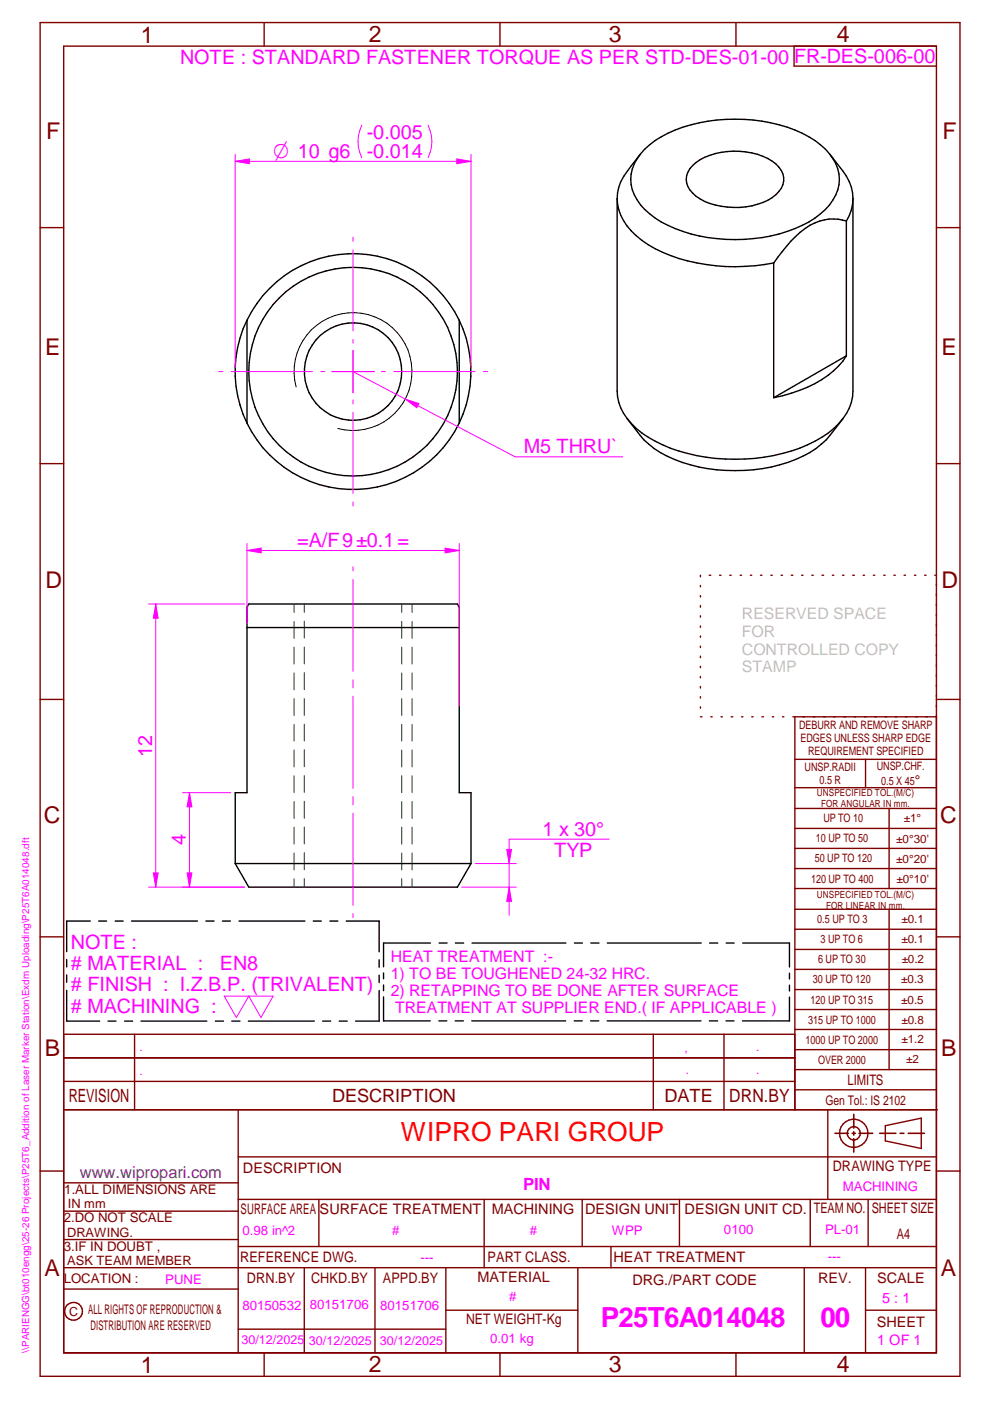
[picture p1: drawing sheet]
<svg xmlns="http://www.w3.org/2000/svg" width="210mm" height="297mm" viewBox="0 0 210 297" stroke-linecap="round" stroke-linejoin="round" font-family="sans-serif">
<g fill="none" stroke="#800000" stroke-width=".3">
<path d="M8.5 4.8h195v287h-195zM13.5 9.8h185v277h-185zM56 4.8v5M106 4.8v5M156 4.8v5M168.4 9.8v4.2h30.1M8.5 48.3h5M198.5 48.3h5M8.5 98.3h5M198.5 98.3h5M148.5 122v.3M148.5 124.1v.3"/>
<path d="M148.5 126.3v.3M148.5 128.4v.3M148.5 130.6v.3M148.5 132.7v.3M148.5 134.8v.3M148.5 137v.3M148.5 139.1v.3M150.4 122h.3M152.6 122h.3M154.7 122h.3M156.9 122h.3M159.1 122h.3"/>
<path d="M161.2 122h.3M163.4 122h.3M165.6 122h.3M167.8 122h.3M170 122h.3M172.1 122h.3M174.3 122h.3M176.5 122h.3M178.6 122h.3M180.8 122h.3M183 122h.3M185.2 122h.3"/>
<path d="M187.4 122h.3M189.5 122h.3M191.7 122h.3M193.9 122h.3M196 122h.3M198.2 122h.3M8.5 148.3h5M148.5 141.3v.3M148.5 143.4v.3M148.5 145.5v.4M148.5 147.7v.3M148.5 149.9v.3"/>
<path d="M148.5 152h.3M150.7 152h.3M152.9 152h.3M155 152h.4M157.2 152h.3M159.4 152h.3M161.5 152h.4M163.7 152h.3M165.9 152h.3M168.1 152h.3M198.5 152h-30v83.3M198.5 148.3h5"/>
<path d="M168.5 179.9h30M168.5 175.6h30M168.5 171.4h30M168.5 167h30M168.5 161h30M183.5 161v6M188.5 171.4v17M8.5 198.6h5M168.5 197h30M168.5 192.8h30M168.5 188.4h30M168.5 184.1h30"/>
<path d="M188.5 192.8v34M198.5 198.6h5M13.5 219.3h155M28.5 219.3v16M138.5 219.3v16M153.5 219.3v16M168.5 218.3h30M168.5 214h30M168.5 209.8h30M168.5 205.5h30M168.5 201.3h30M13.5 235.3h185.3"/>
<path d="M13.5 229.3h155M13.5 224.3h155M50.5 235.3v51.5M168.5 231.1h30M168.5 226.8h30M168.5 222.5h30M175.5 235.3v19M187.7 238.7l7.6-1.6v6.4l-7.6-1.6zM8.5 248.3h5M13.5 256.8h37M13.5 250.8h37M50.5 245.3h148"/>
<path d="M50.5 254.3h148M67.6 254.3v10M102.7 254.3v14.5M123.4 254.3v10M144.1 254.3v10M171.8 254.3v10M184.1 254.3v10M198.5 248.3h5M13.5 273.3h37M13.5 268.8h185M13.5 262.8h37M50.5 264.3h148"/>
<path d="M64.5 268.8v18M79.5 268.8v18M94.5 277.8h28M94.5 268.8v18M122.5 268.8v18M129.5 264.3v4.5M170.5 268.8v18M183.5 268.8v18M183.5 277.8h15M50.5 281.8h44M56 286.8v5M106 286.8v5"/>
<path d="M156 286.8v5"/>
<circle cx="181" cy="240.3" r="2.99"/>
<circle cx="181" cy="240.3" r="1.41"/>
<circle cx="15.6" cy="278" r="1.89"/>
</g>
<path d="M181 236.3v2.9M181 239.9v.8M177 240.3h2.9M180.7 240.3h.7M181 241.4v2.9M182.1 240.3h2.9M186.5 240.3h3.4M190.8 240.3h.8M192.6 240.3h3.4" fill="none" stroke="#800000" stroke-width=".34"/>
<g fill="none" stroke="#000" stroke-width=".3">
<path d="M52.4 67.9a25 25 0 0 1 22.5-14.1 25 25 0 0 1 22.5 14.1M52.4 67.9v21.8M52.4 67.9a24.8 24.8 0 0 0 0 21.8M97.4 67.9a25.2 25.2 0 0 1 0 21.8M97.4 67.9v21.8M52.4 89.7a25 25 0 0 0 22.5 14.1 25 25 0 0 0 22.5-14.1M52.4 133.1h45M19.1 195.3h-5v6.5M20.9 195.3h1.7M24.4 195.3h1.7M27.9 195.3h14M43.6 195.3h1.8"/>
<path d="M47.2 195.3h1.7M49.9 183.1v-15h2.5v-39.4l.3-.6h44.3l.4 .6v39.4h2.5v15M49.9 183.1l2.8 5h44.3l2.9-5M49.9 183.1h50M50.7 195.3h13.9M66.4 195.3h1.7M69.9 195.3h1.7M73.4 195.3h7v6.5M14.1 210v6.5h7M14.1 203.5v1.5M14.1 206.7v1.6M22.9 216.5h1.7"/>
<path d="M26.4 216.5h1.7M29.9 216.5h14M45.7 216.5h1.7M49.1 216.5h1.8M52.7 216.5h13.9M68.4 216.5h1.7M71.9 216.5h1.7M80.4 210v6.5h-5M80.4 203.5v1.6M80.4 206.8v1.5"/>
<circle cx="74.8" cy="78.8" r="10.3"/>
<circle cx="74.9" cy="78.8" r="22.1"/>
</g>
<path d="M62.8 82a12.5 12.5 0 0 1 10.9-15.7 12.5 12.5 0 0 1 13.6 13.5 12.5 12.5 0 0 1-15.7 11" fill="none" stroke="#000" stroke-width=".21"/>
<g fill="none" stroke="#008000" stroke-width=".21">
<path d="M62.4 128.1v1.8M62.4 131.7v3.6M62.4 137.2v3.6M64.5 128.1v1.7M64.5 131.7v3.6M64.5 137.2v3.6M85.2 128.1v1.8M85.2 131.7v3.6M85.2 137.2v3.6M87.4 128.1v1.8M87.4 131.7v3.6M87.4 137.2v3.6"/>
<path d="M62.4 142.7v3.6M62.4 148.1v3.6M62.4 153.6v3.5M62.4 159v3.6M64.5 142.6v3.6M64.5 148.1v3.6M64.5 153.5v3.6M64.5 159v3.6M85.2 142.7v3.6M85.2 148.1v3.6M85.2 153.6v3.5M85.2 159v3.6"/>
<path d="M87.4 142.7v3.6M87.4 148.1v3.6M87.4 153.6v3.5M87.4 159v3.6M62.4 164.5v3.6M62.4 169.9v3.6M62.4 175.4v3.6M64.5 164.4v3.6M64.5 169.9v3.6M64.5 175.3v3.6M85.2 164.5v3.6M85.2 169.9v3.6"/>
<path d="M85.2 175.4v3.6M87.4 164.5v3.6M87.4 169.9v3.6M87.4 175.4v3.6M62.4 180.8v3.6M62.4 186.3v1.8M64.5 180.8v3.6M64.5 186.3v1.8M85.2 180.8v3.6M85.2 186.3v1.8M87.4 180.8v3.6M87.4 186.3v1.8"/>
</g>
<path d="M49.9 32.7v45.2M76.7 26.5a7.8 7.8 0 0 0 0 6.9M90.8 26.5a7.8 7.8 0 0 1 0 6.9M96.9 33.7l3 .5-3 .5zM99.9 32.7v45.2" fill="none" stroke="#f0f" stroke-width=".21"/>
<path d="M96.9 33.7l3 .5-3 .5z" fill="#f0f"/>
<path d="M49.9 34.2l3-.5v1z" fill="none" stroke="#f0f" stroke-width=".21"/>
<path d="M49.9 34.2l3-.5v1z" fill="#f0f"/>
<path d="M49.9 34.2h50M52.4 115.2v17M94.4 116.2l3 .5-3 .5zM97.4 115.2v34.5M74.8 120.2v.8M74.8 122.9v19.4M74.8 144.1v1.7M74.8 147.6v19.5M74.8 168.9v1.7M74.8 172.4v19.5M74.8 193.7v.9" fill="none" stroke="#f0f" stroke-width=".21"/>
<path d="M94.4 116.2l3 .5-3 .5z" fill="#f0f"/>
<path d="M52.4 116.7l3-.5v1z" fill="none" stroke="#f0f" stroke-width=".21"/>
<path d="M52.4 116.7l3-.5v1z" fill="#f0f"/>
<path d="M52.4 116.7h45M107.9 177.9h21.3M97.9 188.1h11.6M100.8 183.1h8.7M108 188.1l.5 3h-1.1z" fill="none" stroke="#f0f" stroke-width=".21"/>
<path d="M108 188.1l.5 3h-1.1z" fill="#f0f"/>
<path d="M107.4 180.1h1.1l-.5 3z" fill="none" stroke="#f0f" stroke-width=".21"/>
<path d="M107.4 180.1h1.1l-.5 3z" fill="#f0f"/>
<path d="M74.8 78.8l34.4 18.1h22.8M85.9 84.6l2.9 1-.5 .8zM107.9 177.9v16.2" fill="none" stroke="#f0f" stroke-width=".21"/>
<path d="M85.9 84.6l2.9 1-.5 .8z" fill="#f0f"/>
<g fill="none" stroke="#f0f" stroke-width=".21">
<path d="M74.8 50.3v.9M74.8 53v17.1M46.4 78.8h.8M49 78.8h17.3M68 78.8h.9M70.4 78.8h9M74.8 74.3v9M74.8 72v.8M80.9 78.8h.8M83.5 78.8h17.2M102.5 78.8h.9M74.8 84.8v.8"/>
<path d="M74.8 87.4v17.2M74.8 106.4v.9M38.7 168.1h10.2M38.7 188.1h13.2M39.7 185.1h1l-.5 3z"/>
</g>
<path d="M39.7 185.1h1l-.5 3z" fill="#f0f"/>
<path d="M40.2 168.1l.5 3h-1z" fill="none" stroke="#f0f" stroke-width=".21"/>
<path d="M40.2 168.1l.5 3h-1z" fill="#f0f"/>
<path d="M31.5 128.1h20.4M40.2 168.1v20M31.5 188.1h20.4M32.5 185.1h1l-.5 3z" fill="none" stroke="#f0f" stroke-width=".21"/>
<path d="M32.5 185.1h1l-.5 3z" fill="#f0f"/>
<path d="M33 128.1l.5 3h-1z" fill="none" stroke="#f0f" stroke-width=".21"/>
<path d="M33 128.1l.5 3h-1z" fill="#f0f"/>
<path d="M33 128.1v60M47.5 211.2h10.4l-2.6 4.5-2.6-4.5-2.6 4.5z" fill="none" stroke="#f0f" stroke-width=".21"/>
<g fill="none" stroke="#000" stroke-width=".3">
<path d="M135.7 32.8a38.4 38.4 0 0 0-4.1 5.7 9.3 9.3 0 0 0 2.3 10.5 27.2 27.2 0 0 0 15.9 7.1 41.1 41.1 0 0 0 14.2-.3M136.7 31.6a24.2 24.2 0 0 1 13.4-5.9 34.2 34.2 0 0 1 21.4 3.3 11.8 11.8 0 0 1 6.4 7.9 9.2 9.2 0 0 1-4 8.4 26.6 26.6 0 0 1-14.2 5.3 32.1 32.1 0 0 1-20.8-4.4 10.5 10.5 0 0 1-5.2-8.2 9.2 9.2 0 0 1 3-6.4zM146.9 35.1a13.3 13.3 0 0 1 9.9-3 12 12 0 0 1 8.3 3.3 3.9 3.9 0 0 1-.6 5.9 14.4 14.4 0 0 1-11.6 2.4 9.3 9.3 0 0 1-7.1-4.2 3.8 3.8 0 0 1 1.1-4.4zM176 32.8a18.7 18.7 0 0 1 4.5 6.9 8.9 8.9 0 0 1-1 7.2M164 55.8a26.9 26.9 0 0 1 7.7-8 9.3 9.3 0 0 1 7.8-.9v28.5M164 55.8v28.5M180.8 42.1v40.8a11.4 11.4 0 0 1-5.2 8.9 33.8 33.8 0 0 1-19.8 5.6 35 35 0 0 1-19.7-5.6 11.4 11.4 0 0 1-5.2-8.9v-40.8M179.5 75.4a19 19 0 0 1-10 7.4l-3.6 1.1-1.9 .4M179.5 75.4l-15.5 8.9M178.7 88.8a20.3 20.3 0 0 1-10 8.6 35.7 35.7 0 0 1-27.2-.7 20.4 20.4 0 0 1-8.5-7.9M91.3 199.9h-10v5.1M93.1 199.9h1.7"/>
<path d="M96.6 199.9h1.7M100.1 199.9h19.9M121.8 199.9h1.7M125.3 199.9h1.7M128.8 199.9h19.9M150.5 199.9h1.7M154 199.9h1.7M157.5 199.9h9.9v5.1M81.3 206.3v1.2M81.3 208.8v1.3M81.3 211.4v5.1h9.9M93 216.5h1.7"/>
<path d="M96.5 216.5h1.8M100 216.5h19.9M121.8 216.5h1.6M125.2 216.5h1.8M128.7 216.5h19.9M150.4 216.5h1.7M153.9 216.5h1.7M167.4 211.4v5.1h-10M167.4 206.3v1.3M167.4 208.9v1.2"/>
</g>
<g font-size="5.9" fill="#f0f">
<text x="127.4" y="281.4">P25T6A014048</text>
<text x="173.9" y="281.4">00</text>
</g>
<text font-size="5.6" fill="#f00" x="85" y="242">WIPRO PARI GROUP</text>
<g font-size="4.9" fill="#800000">
<text x="29.8" y="9">1</text>
<text x="78.2" y="8.9">2</text>
<text x="129.1" y="8.9">3</text>
<text x="177.4" y="8.9">4</text>
<text x="9.8" y="29.4">F</text>
<text x="199.8" y="29.4">F</text>
<text x="9.6" y="75.4">E</text>
<text x="199.6" y="75.4">E</text>
<text x="9.7" y="124.6">D</text>
<text x="199.6" y="124.6">D</text>
<text x="9.3" y="174.5">C</text>
<text x="199.3" y="174.5">C</text>
<text x="9.5" y="223.9">B</text>
<text x="199.6" y="223.9">B</text>
<text x="9.4" y="270.6">A</text>
<text x="199.5" y="270.6">A</text>
<text x="29.8" y="291">1</text>
<text x="78.2" y="291">2</text>
<text x="129.1" y="291">3</text>
<text x="177.4" y="291">4</text>
</g>
<text font-size="4.6" fill="#f0f" x="57.9" y="33.4">O 10 g6</text>
<g font-size="4.2" fill="#f0f">
<text x="38.2" y="13.5">NOTE : STANDARD FASTENER TORQUE AS PER STD-DES-01-00 FR-DES-006-00</text>
<text x="77.8" y="29.5">-0.005</text>
<text x="77.8" y="33.4">-0.014</text>
<text x="111" y="96.1">M5 THRU`</text>
<text x="63" y="116">=A/F9±0.1=</text>
<text x="32.3" y="160.4" transform="rotate(-90 32.3 160.4)">12</text>
<text x="39.4" y="179.2" transform="rotate(-90 39.4 179.2)">4</text>
<text x="115" y="177.2">1 x 30°</text>
<text x="117.5" y="181.7">TYP</text>
<text x="15" y="201.2">NOTE :</text>
<text x="15" y="205.7"># MATERIAL :</text>
<text x="46.6" y="205.7">EN8</text>
<text x="15" y="210.1"># FINISH : I.Z.B.P. (TRIVALENT)</text>
<text x="15" y="214.7"># MACHINING :</text>
</g>
<g font-size="3.9" fill="#800000">
<text x="14.6" y="233.6">REVISION</text>
<text x="70.4" y="233.6">DESCRIPTION</text>
<text x="140.9" y="233.6">DATE</text>
<text x="154.6" y="233.6">DRN.BY</text>
</g>
<text font-size="3.6" fill="#f0f" x="111" y="252.4">PIN</text>
<text font-size="3.5" fill="#00f" x="16.9" y="249.9">www.wipropari.com</text>
<g font-size="3.4" fill="#c0c0c0">
<text x="157.3" y="131.2">RESERVED SPACE</text>
<text x="157.3" y="135">FOR</text>
<text x="157.3" y="138.8">CONTROLLED COPY</text>
<text x="157.3" y="142.5">STAMP</text>
</g>
<g font-size="3.4" fill="#f0f">
<text x="82.8" y="203.9">HEAT TREATMENT :-</text>
<text x="82.8" y="207.5">1) TO BE TOUGHENED 24-32 HRC.</text>
<text x="82.8" y="211.1">2) RETAPPING TO BE DONE AFTER SURFACE</text>
<text x="83.8" y="214.7">TREATMENT AT SUPPLIER END.( IF APPLICABLE )</text>
</g>
<g font-size="3.1" fill="#800000">
<text x="179.7" y="230">LIMITS</text>
<text x="51.5" y="248.8">DESCRIPTION</text>
<text x="176.6" y="248.2">DRAWING TYPE</text>
<text x="51" y="257.3">SURFACE AREA</text>
<text x="67.8" y="257.3">SURFACE TREATMENT</text>
<text x="104.3" y="257.4">MACHINING</text>
<text x="124" y="257.3">DESIGN UNIT</text>
<text x="145.2" y="257.3">DESIGN UNIT CD.</text>
<text x="172.6" y="257.2">TEAM NO.</text>
<text x="184.8" y="257.2">SHEET SIZE</text>
<text x="190.2" y="262.6">A4</text>
<text x="50.9" y="267.6">REFERENCE DWG.</text>
<text x="103.4" y="267.5">PART CLASS.</text>
<text x="130.1" y="267.5">HEAT TREATMENT</text>
<text x="52.4" y="272">DRN.BY</text>
<text x="66" y="271.9">CHKD.BY</text>
<text x="81.2" y="272">APPD.BY</text>
<text x="101.2" y="271.9">MATERIAL</text>
<text x="134.1" y="272.4">DRG./PART CODE</text>
<text x="173.4" y="272.1">REV.</text>
<text x="186" y="272.1">SCALE</text>
<text x="98.8" y="280.8">NET WEIGHT-Kg</text>
<text x="185.9" y="281.3">SHEET</text>
</g>
<g font-size="3.1" fill="#f0f">
<text x="187" y="276.2">5 : 1</text>
<text x="186" y="285.1">1 OF 1</text>
</g>
<text font-size="3" fill="#800000" x="194" y="166.4">°</text>
<g font-size="2.8" fill="#800000">
<text x="175" y="234.2">Gen Tol.: IS 2102</text>
<text x="13.6" y="253.2">1.ALL DIMENSIONS ARE</text>
<text x="13.5" y="259.2">2.DO NOT SCALE</text>
<text x="13.5" y="265.2">3.IF IN DOUBT ,</text>
<text x="13.5" y="272">LOCATION :</text>
<text x="18.7" y="278.5">ALL RIGHTS OF REPRODUCTION &amp;</text>
<text x="19.2" y="281.9">DISTRIBUTION ARE RESERVED</text>
</g>
<g font-size="2.8" fill="#f0f">
<text x="178.7" y="252.5">MACHINING</text>
<text x="51.4" y="261.7">0.98 in^2</text>
<text x="83.1" y="261.8">#</text>
<text x="112.4" y="261.9">#</text>
<text x="129.8" y="261.8">WPP</text>
<text x="153.5" y="261.7">0100</text>
<text x="174.9" y="261.6">PL-01</text>
<text x="89.2" y="267.5">---</text>
<text x="175.5" y="267.5">---</text>
<text x="35.1" y="272.2">PUNE</text>
<text x="107.9" y="275.8">#</text>
<text x="51.4" y="277.8">80150532</text>
<text x="65.7" y="277.6">80151706</text>
<text x="80.6" y="277.7">80151706</text>
<text x="103.9" y="284.8">0.01 kg</text>
</g>
<g font-size="2.7" fill="#800000">
<text x="14.4" y="256.2">IN mm</text>
<text x="14.3" y="262.2">DRAWING.</text>
<text x="14.3" y="268.3">ASK TEAM MEMBER</text>
<text x="14.6" y="279">C</text>
</g>
<g font-size="2.7" fill="#f0f">
<text x="51.2" y="285">30/12/2025</text>
<text x="65.5" y="285.1">30/12/2025</text>
<text x="80.6" y="285.2">30/12/2025</text>
</g>
<g font-size="2.5" fill="#800000">
<text x="169.4" y="154.6">DEBURR AND REMOVE SHARP</text>
<text x="169.7" y="157.4">EDGES UNLESS SHARP EDGE</text>
<text x="171.3" y="160.1">REQUIREMENT SPECIFIED</text>
<text x="170.6" y="163.4">UNSP.RADII</text>
<text x="173.7" y="166.2">0.5 R</text>
<text x="185.9" y="163.2">UNSP.CHF.</text>
<text x="186.8" y="166.4">0.5 X 45</text>
<text x="173" y="178.6">10 UP TO 50</text>
<text x="174.6" y="174.4">UP TO 10</text>
<text x="190" y="178.6">±0°30'</text>
<text x="191.6" y="174.4">±1°</text>
<text x="172.8" y="182.8">50 UP TO 120</text>
<text x="190" y="182.9">±0°20'</text>
<text x="172" y="187.1">120 UP TO 400</text>
<text x="190.1" y="187.1">±0°10'</text>
<text x="173.3" y="195.7">0.5 UP TO 3</text>
<text x="191.1" y="195.7">±0.1</text>
<text x="173.9" y="199.9">3 UP TO 6</text>
<text x="191.1" y="200">±0.1</text>
<text x="172.3" y="208.5">30 UP TO 120</text>
<text x="173.4" y="204.3">6 UP TO 30</text>
<text x="191.1" y="208.5">±0.3</text>
<text x="191.2" y="204.3">±0.2</text>
<text x="171.8" y="212.8">120 UP TO 315</text>
<text x="191.1" y="212.8">±0.5</text>
<text x="170.8" y="221.3">1000 UP TO 2000</text>
<text x="171.3" y="217">315 UP TO 1000</text>
<text x="191.1" y="217">±0.8</text>
<text x="191.1" y="221.2">±1.2</text>
<text x="173.4" y="225.5">OVER 2000</text>
<text x="192.2" y="225.5">±2</text>
</g>
<g font-size="2.5" fill="#f0f">
<text x="29.5" y="222.8">.</text>
<text x="29.5" y="227.9">.</text>
<text x="145.1" y="223">,</text>
<text x="145.4" y="227.7">.</text>
<text x="160.3" y="227.8">.</text>
<text x="160.3" y="222.8">.</text>
</g>
<g font-size="2.1" fill="#800000">
<text x="173.2" y="168.8">UNSPECIFIED TOL.(M/C)</text>
<text x="174.1" y="171.2">FOR ANGULAR IN mm.</text>
<text x="173.2" y="190.3">UNSPECIFIED TOL.(M/C)</text>
<text x="175.1" y="192.7">FOR LINEAR IN mm.</text>
</g>
<text font-size="2.1" fill="#f0f" x="6.2" y="286.8" transform="rotate(-90 6.2 286.8)">\\PARIENGG\bt010engg\25-26 Projects\P25T6_Addition of Laser Marker Station\Exdm Uploading\P25T6A014048.dft</text>
</svg>
